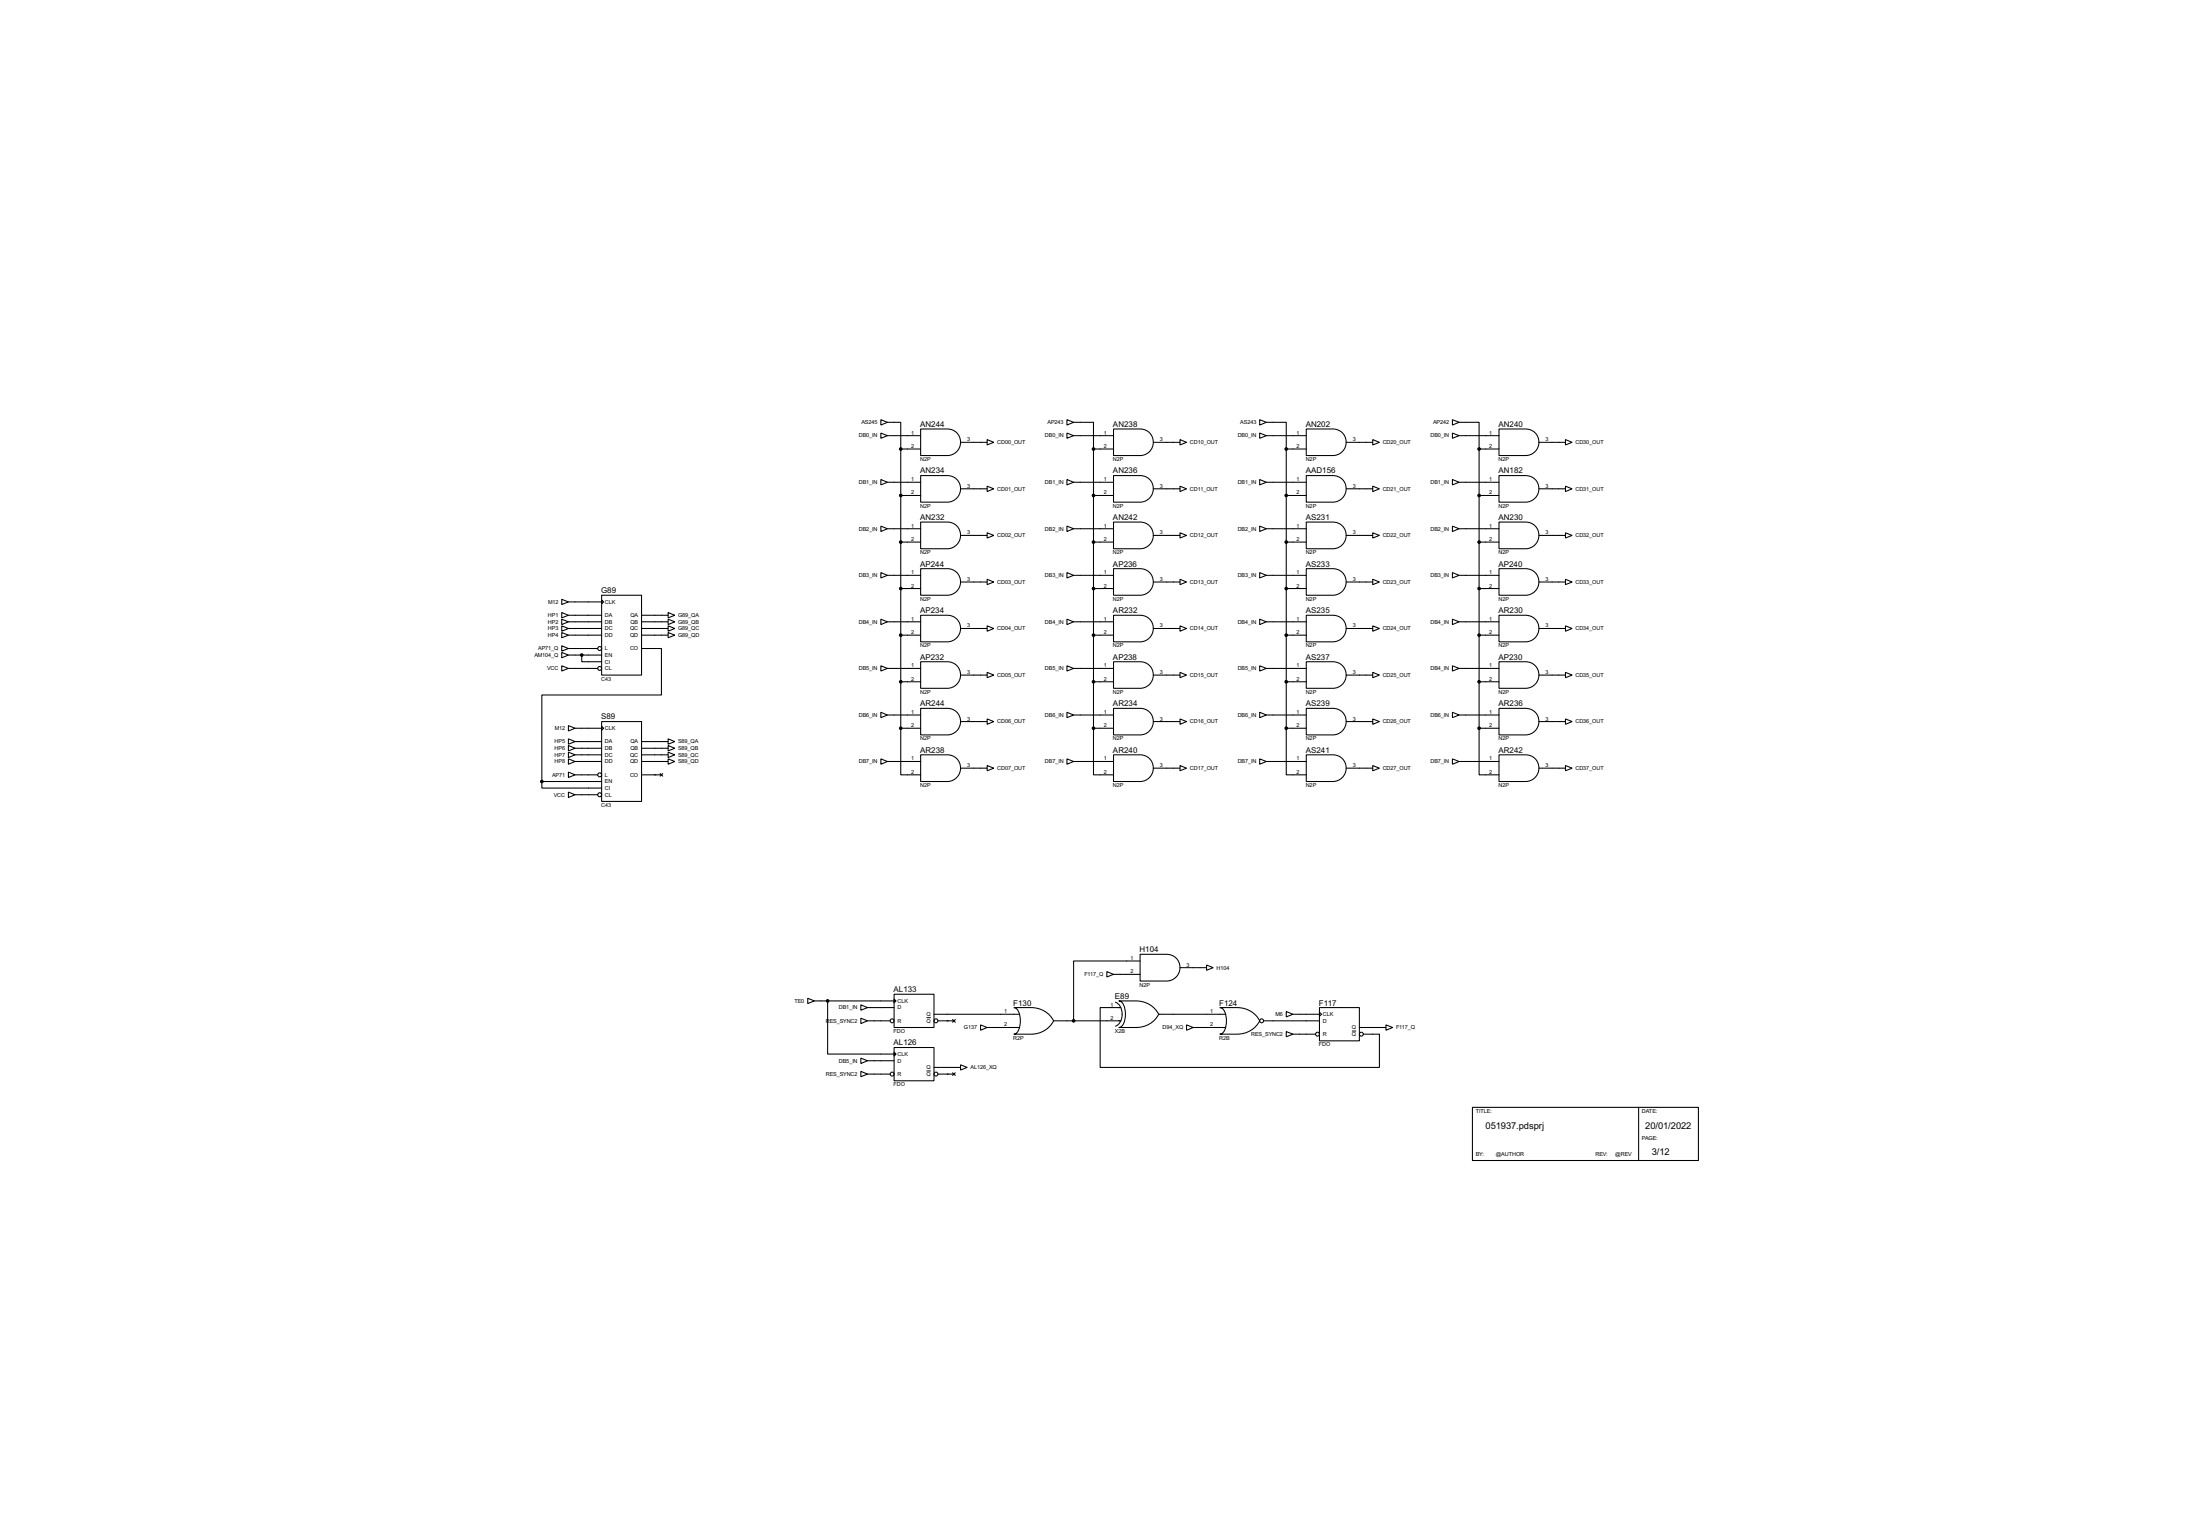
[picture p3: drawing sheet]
<svg xmlns="http://www.w3.org/2000/svg" width="841mm" height="587mm" viewBox="0 0 841 587" stroke-linecap="round" stroke-linejoin="round" font-family="sans-serif">
<g fill="none" stroke="#000" stroke-width=".4">
<path d="M336.6 165.4l2.5 1-2.5 1zM336.6 160.3l2.5 1-2.5 1.1zM339.1 161.3h5.1v10.2M339.1 166.4h12.7M344.2 171.5v106.7M344.2 171.5h7.6M351.8 163.9h10.2a5.1 5.1 0 0 1 5.1 5 5.1 5.1 0 0 1-5.1 5.1h-10.2zM367.1 169h10.1M377.2 167.9l2.6 1.1-2.6 1zM407.7 165.4l2.6 1-2.6 1zM407.7 160.3l2.6 1-2.6 1.1zM410.3 161.3h7.6v10.2"/>
<path d="M410.3 166.4h15.2M417.9 171.5h7.6M417.9 171.5v106.7M425.5 163.9h10.2a5.1 5.1 0 0 1 5 5 5.1 5.1 0 0 1-5 5.1h-10.2zM440.7 169h10.2M450.9 167.9l2.5 1.1-2.5 1zM481.4 165.4l2.5 1-2.5 1zM481.4 160.3l2.5 1-2.5 1.1zM483.9 161.3h7.6v10.2M483.9 166.4h15.3M491.5 171.5h7.7M491.5 171.5v106.7"/>
<path d="M499.2 163.9h10.1a5.1 5.1 0 0 1 5.1 5 5.1 5.1 0 0 1-5.1 5.1h-10.1zM514.4 169h10.2M524.6 167.9l2.5 1.1-2.5 1zM555 165.4l2.6 1-2.6 1zM555 160.3l2.6 1-2.6 1.1zM557.6 161.3h7.6v10.2M557.6 166.4h15.2M565.2 171.5h7.6M565.2 171.5v106.7M572.8 163.9h10.2a5.1 5.1 0 0 1 5.1 5 5.1 5.1 0 0 1-5.1 5.1h-10.2zM588.1 169h10.1M598.2 167.9l2.6 1.1-2.6 1z"/>
<path d="M336.6 183.2l2.5 1-2.5 1zM339.1 184.2h12.7M344.2 189.3h7.6M351.8 181.7h10.2a5.1 5.1 0 0 1 5.1 5 5.1 5.1 0 0 1-5.1 5.1h-10.2zM351.8 199.4h10.2a5.1 5.1 0 0 1 5.1 5.1 5.1 5.1 0 0 1-5.1 5.1h-10.2zM367.1 186.7h10.1M377.2 185.7l2.6 1-2.6 1.1zM407.7 183.2l2.6 1-2.6 1zM410.3 184.2h15.2M417.9 189.3h7.6M425.5 199.4h10.2a5.1 5.1 0 0 1 5 5.1 5.1 5.1 0 0 1-5 5.1h-10.2zM425.5 181.7h10.2a5.1 5.1 0 0 1 5 5 5.1 5.1 0 0 1-5 5.1h-10.2z"/>
<path d="M440.7 186.7h10.2M450.9 185.7l2.5 1-2.5 1.1zM481.4 183.2l2.5 1-2.5 1zM483.9 184.2h15.3M491.5 189.3h7.7M499.2 199.4h10.1a5.1 5.1 0 0 1 5.1 5.1 5.1 5.1 0 0 1-5.1 5.1h-10.1zM499.2 181.7h10.1a5.1 5.1 0 0 1 5.1 5 5.1 5.1 0 0 1-5.1 5.1h-10.1zM514.4 186.7h10.2M524.6 185.7l2.5 1-2.5 1.1zM555 183.2l2.6 1-2.6 1zM557.6 184.2h15.2M565.2 189.3h7.6"/>
<path d="M572.8 199.4h10.2a5.1 5.1 0 0 1 5.1 5.1 5.1 5.1 0 0 1-5.1 5.1h-10.2zM572.8 181.7h10.2a5.1 5.1 0 0 1 5.1 5 5.1 5.1 0 0 1-5.1 5.1h-10.2zM588.1 186.7h10.1M598.2 185.7l2.6 1-2.6 1.1zM336.6 201l2.5 1-2.5 1zM336.6 218.7l2.5 1.1-2.5 1zM339.1 202h12.7M339.1 219.8h12.7M344.2 207.1h7.6M351.8 217.2h10.2a5.1 5.1 0 0 1 5.1 5.1 5.1 5.1 0 0 1-5.1 5.1h-10.2zM367.1 204.5h10.1M377.2 203.5l2.6 1-2.6 1z"/>
<path d="M407.7 201l2.6 1-2.6 1zM407.7 218.7l2.6 1.1-2.6 1zM410.3 202h15.2M410.3 219.8h15.2M417.9 207.1h7.6M425.5 217.2h10.2a5.1 5.1 0 0 1 5 5.1 5.1 5.1 0 0 1-5 5.1h-10.2zM440.7 204.5h10.2M450.9 203.5l2.5 1-2.5 1zM481.4 201l2.5 1-2.5 1zM481.4 218.7l2.5 1.1-2.5 1zM483.9 202h15.3M483.9 219.8h15.3"/>
<path d="M491.5 207.1h7.7M499.2 217.2h10.1a5.1 5.1 0 0 1 5.1 5.1 5.1 5.1 0 0 1-5.1 5.1h-10.1zM514.4 204.5h10.2M524.6 203.5l2.5 1-2.5 1zM555 218.7l2.6 1.1-2.6 1zM555 201l2.6 1-2.6 1zM557.6 202h15.2M557.6 219.8h15.2M565.2 207.1h7.6M572.8 217.2h10.2a5.1 5.1 0 0 1 5.1 5.1 5.1 5.1 0 0 1-5.1 5.1h-10.2zM588.1 204.5h10.1M598.2 203.5l2.6 1-2.6 1z"/>
<path d="M214.7 228.9l2.5 1-2.5 1zM214.7 234l2.5 1-2.5 1zM214.7 236.5l2.5 1-2.5 1.1zM214.7 239.1l2.5 1-2.5 1zM217.2 237.5h12.7M217.2 229.9h12.7M217.2 235h12.7M229.9 227.4h15.3v30.5h-15.3zM229.9 229.2l.8 .7-.8 .8zM245.2 237.5h10.1M245.2 235h10.1M255.3 234l2.6 1-2.6 1z"/>
<path d="M255.3 236.5l2.6 1-2.6 1.1zM255.3 239.1l2.6 1-2.6 1zM336.6 236.5l2.5 1-2.5 1.1zM339.1 237.5h12.7M344.2 224.8h7.6M351.8 235h10.2a5.1 5.1 0 0 1 5.1 5.1 5.1 5.1 0 0 1-5.1 5.1h-10.2zM367.1 222.3h10.1M377.2 221.3l2.6 1-2.6 1zM377.2 239.1l2.6 1-2.6 1zM407.7 236.5l2.6 1-2.6 1.1zM410.3 237.5h15.2M417.9 224.8h7.6"/>
<path d="M425.5 235h10.2a5.1 5.1 0 0 1 5 5.1 5.1 5.1 0 0 1-5 5.1h-10.2zM440.7 222.3h10.2M450.9 221.3l2.5 1-2.5 1zM450.9 239.1l2.5 1-2.5 1zM481.4 236.5l2.5 1-2.5 1.1zM483.9 237.5h15.3M491.5 224.8h7.7M499.2 235h10.1a5.1 5.1 0 0 1 5.1 5.1 5.1 5.1 0 0 1-5.1 5.1h-10.1zM514.4 222.3h10.2M524.6 221.3l2.5 1-2.5 1zM524.6 239.1l2.5 1-2.5 1zM555 236.5l2.6 1-2.6 1.1z"/>
<path d="M557.6 237.5h15.2M565.2 224.8h7.6M572.8 235h10.2a5.1 5.1 0 0 1 5.1 5.1 5.1 5.1 0 0 1-5.1 5.1h-10.2zM588.1 222.3h10.1M598.2 221.3l2.6 1-2.6 1zM598.2 239.1l2.6 1-2.6 1zM214.7 249.2l2.5 1-2.5 1.1zM214.7 254.3l2.5 1-2.5 1zM214.7 246.7l2.5 1-2.5 1zM214.7 241.6l2.5 1-2.5 1zM217.2 255.3h11.2M217.2 240.1h12.7"/>
<path d="M217.2 242.6h12.7M217.2 250.2h12.7M217.2 247.7h11.2M222.3 250.2v2.6h7.6M245.2 247.7h7.6v17.8h-45.7v33M245.2 240.1h10.1M245.2 242.6h10.1M255.3 241.6l2.6 1-2.6 1zM336.6 254.3l2.5 1-2.5 1zM339.1 255.3h12.7M344.2 242.6h7.6M351.8 252.8h10.2a5.1 5.1 0 0 1 5.1 5 5.1 5.1 0 0 1-5.1 5.1h-10.2z"/>
<path d="M367.1 257.9h10.1M367.1 240.1h10.1M377.2 256.8l2.6 1.1-2.6 1zM407.7 254.3l2.6 1-2.6 1zM410.3 255.3h15.2M417.9 242.6h7.6M425.5 252.8h10.2a5.1 5.1 0 0 1 5 5 5.1 5.1 0 0 1-5 5.1h-10.2zM440.7 257.9h10.2M440.7 240.1h10.2M450.9 256.8l2.5 1.1-2.5 1zM481.4 254.3l2.5 1-2.5 1zM483.9 255.3h15.3"/>
<path d="M491.5 242.6h7.7M499.2 252.8h10.1a5.1 5.1 0 0 1 5.1 5 5.1 5.1 0 0 1-5.1 5.1h-10.1zM514.4 257.9h10.2M514.4 240.1h10.2M524.6 256.8l2.5 1.1-2.5 1zM555 254.3l2.6 1-2.6 1zM557.6 255.3h15.2M565.2 242.6h7.6M572.8 252.8h10.2a5.1 5.1 0 0 1 5.1 5 5.1 5.1 0 0 1-5.1 5.1h-10.2zM588.1 257.9h10.1M588.1 240.1h10.1M598.2 256.8l2.6 1.1-2.6 1z"/>
<path d="M217.2 277.2l2.6 1-2.6 1zM219.8 278.2h10.1M229.9 275.6h15.3v30.5h-15.3zM229.9 277.4l.8 .8-.8 .7zM336.6 272.1l2.5 1-2.5 1zM339.1 273.1h12.7M344.2 278.2v17.8h7.6M344.2 260.4h7.6M344.2 278.2h7.6M351.8 270.6h10.2a5.1 5.1 0 0 1 5.1 5 5.1 5.1 0 0 1-5.1 5.1h-10.2zM367.1 275.6h10.1M377.2 274.6l2.6 1-2.6 1.1z"/>
<path d="M407.7 272.1l2.6 1-2.6 1zM410.3 273.1h15.2M417.9 278.2v17.8h7.6M417.9 260.4h7.6M417.9 278.2h7.6M425.5 270.6h10.2a5.1 5.1 0 0 1 5 5 5.1 5.1 0 0 1-5 5.1h-10.2zM440.7 275.6h10.2M450.9 274.6l2.5 1-2.5 1.1zM481.4 272.1l2.5 1-2.5 1zM483.9 273.1h15.3M491.5 278.2v17.8h7.7M491.5 260.4h7.7"/>
<path d="M491.5 278.2h7.7M499.2 270.6h10.1a5.1 5.1 0 0 1 5.1 5 5.1 5.1 0 0 1-5.1 5.1h-10.1zM514.4 275.6h10.2M524.6 274.6l2.5 1-2.5 1.1zM555 272.1l2.6 1-2.6 1zM557.6 273.1h15.2M565.2 278.2v17.8h7.6M565.2 260.4h7.6M565.2 278.2h7.6M572.8 270.6h10.2a5.1 5.1 0 0 1 5.1 5 5.1 5.1 0 0 1-5.1 5.1h-10.2zM588.1 275.6h10.1M598.2 274.6l2.6 1-2.6 1.1z"/>
<path d="M207.1 298.5v2.5h22.8M207.1 298.5h22.8M217.2 294.9l2.6 1.1-2.6 1zM217.2 287.3l2.6 1-2.6 1.1zM217.2 284.8l2.6 1-2.6 1zM217.2 282.2l2.6 1.1-2.6 1zM217.2 289.9l2.6 1-2.6 1zM219.8 290.9h10.1M219.8 283.3h10.1M219.8 285.8h10.1M219.8 288.3h10.1M219.8 296h8.6"/>
<path d="M245.2 290.9h10.1M245.2 283.3h10.1M245.2 285.8h10.1M245.2 288.3h10.1M245.2 296h7.6M252.3 295.5l1 1M253.3 295.5l-1 1M255.3 282.2l2.6 1.1-2.6 1zM255.3 284.8l2.6 1-2.6 1zM255.3 287.3l2.6 1-2.6 1.1zM255.3 289.9l2.6 1-2.6 1zM336.6 289.9l2.5 1-2.5 1z"/>
<path d="M339.1 290.9h12.7M351.8 288.3h10.2a5.1 5.1 0 0 1 5.1 5.1 5.1 5.1 0 0 1-5.1 5.1h-10.2zM367.1 293.4h10.1M377.2 292.4l2.6 1-2.6 1zM407.7 289.9l2.6 1-2.6 1zM410.3 290.9h15.2M425.5 288.3h10.2a5.1 5.1 0 0 1 5 5.1 5.1 5.1 0 0 1-5 5.1h-10.2zM440.7 293.4h10.2M450.9 292.4l2.5 1-2.5 1zM481.4 289.9l2.5 1-2.5 1zM483.9 290.9h15.3M499.2 288.3h10.1a5.1 5.1 0 0 1 5.1 5.1 5.1 5.1 0 0 1-5.1 5.1h-10.1z"/>
<path d="M514.4 293.4h10.2M524.6 292.4l2.5 1-2.5 1zM555 289.9l2.6 1-2.6 1zM557.6 290.9h15.2M572.8 288.3h10.2a5.1 5.1 0 0 1 5.1 5.1 5.1 5.1 0 0 1-5.1 5.1h-10.2zM588.1 293.4h10.1M598.2 292.4l2.6 1-2.6 1zM217.2 302.6l2.6 1-2.6 1zM219.8 303.6h8.6M341.7 379.8h15.2v12.7h-15.2zM423 371.1l2.5 1.1-2.5 1zM425.5 372.2h10.2"/>
<path d="M435.7 364.5h10.1a5.1 5.1 0 0 1 5.1 5.1 5.1 5.1 0 0 1-5.1 5.1h-10.1zM435.7 367.1h-25.4v22.8M450.9 369.6h10.2M461.1 368.6l2.5 1-2.5 1zM308.7 381.3l2.5 1-2.5 1zM311.2 382.3h30.5M316.3 382.3v20.3h25.4M329 388.9l2.5 1-2.5 1.1zM329 383.8l2.5 1.1-2.5 1zM331.5 389.9h8.7M331.5 384.9h10.2M341.7 381.6l.7 .7-.7 .8z"/>
<path d="M356.9 387.4h32.8M358.4 389.9h6.1M364 389.4l1.1 1.1M365.1 389.4l-1.1 1.1M374.7 391.5l2.5 1-2.5 1zM377.2 392.5h12.5M387.4 384.9h6.6a9.4 9.4 0 0 1 8.6 5 9.5 9.5 0 0 1-8.6 5.1h-6.6a3.2 3.2 0 0 0 2.3-3.1 7.8 7.8 0 0 0-1.3-6.6zM402.6 389.9h25.7M426.3 382.8a5.4 5.4 0 0 1 0 9.2M427.5 382.3h6.6a9.5 9.5 0 0 1 8.7 5.1 9.5 9.5 0 0 1-8.7 5.1h-6.6a3.2 3.2 0 0 0 2.4-3.2 7.8 7.8 0 0 0-1.3-6.6zM428.3 384.9h-7.9v22.8h106.7v-12.7h-6.1M442.8 387.4h25.6"/>
<path d="M453.4 391.5l2.6 1-2.6 1zM456 392.5h12.4M466.1 384.9h6.6a9.5 9.5 0 0 1 8.7 5 9.5 9.5 0 0 1-8.7 5.1h-6.6a3.2 3.2 0 0 0 2.4-3.1 7.7 7.7 0 0 0-1.3-6.6zM482.9 389.9h21.3M491.5 386.4l2.6 1-2.6 1zM491.5 394l2.6 1-2.6 1zM494.1 387.4h10.1M494.1 395h8.6M504.2 384.9h15.3v12.7h-15.3zM504.2 386.6l.8 .8-.8 .8zM519.5 392.5h10.1M529.6 391.5l2.6 1-2.6 1z"/>
<path d="M329 409.2l2.5 1.1-2.5 1zM329 404.2l2.5 1-2.5 1zM331.5 405.2h10.2M331.5 410.3h8.7M341.7 400.1h15.2v12.7h-15.2zM341.7 401.9l.7 .7-.7 .8zM356.9 407.7h10.2M358.4 410.3h6.1M364 409.8l1.1 1M365.1 409.8l-1.1 1M367.1 406.7l2.5 1-2.5 1zM562.7 423h86.3v20.3h-86.3z"/>
<path d="M626.2 423v20.3"/>
<circle cx="229.1" cy="255.3" r=".75"/>
<circle cx="229.1" cy="247.7" r=".75"/>
<circle cx="229.1" cy="296" r=".75"/>
<circle cx="229.1" cy="303.6" r=".75"/>
<circle cx="340.9" cy="389.9" r=".75"/>
<circle cx="357.6" cy="389.9" r=".75"/>
<circle cx="482.1" cy="389.9" r=".75"/>
<circle cx="503.4" cy="395" r=".75"/>
<circle cx="520.2" cy="395" r=".75"/>
<circle cx="340.9" cy="410.3" r=".75"/>
<circle cx="357.6" cy="410.3" r=".75"/>
</g>
<g fill="#000">
<circle cx="250.2" cy="296" r=".2"/>
<circle cx="362" cy="389.9" r=".2"/>
<circle cx="362" cy="410.3" r=".2"/>
</g>
<g fill="#000" stroke="#000" stroke-width=".4">
<circle cx="344.2" cy="171.5" r=".5"/>
<circle cx="417.8" cy="171.5" r=".5"/>
<circle cx="491.5" cy="171.5" r=".5"/>
<circle cx="565.2" cy="171.5" r=".5"/>
<circle cx="344.2" cy="189.3" r=".5"/>
<circle cx="417.8" cy="189.3" r=".5"/>
<circle cx="491.5" cy="189.3" r=".5"/>
<circle cx="565.2" cy="189.3" r=".5"/>
<circle cx="344.2" cy="207.1" r=".5"/>
<circle cx="417.8" cy="207.1" r=".5"/>
<circle cx="491.5" cy="207.1" r=".5"/>
<circle cx="565.2" cy="207.1" r=".5"/>
<circle cx="344.2" cy="224.8" r=".5"/>
<circle cx="417.8" cy="224.8" r=".5"/>
<circle cx="491.5" cy="224.8" r=".5"/>
<circle cx="565.2" cy="224.8" r=".5"/>
<circle cx="222.3" cy="250.2" r=".5"/>
<circle cx="344.2" cy="242.6" r=".5"/>
<circle cx="417.8" cy="242.6" r=".5"/>
<circle cx="491.5" cy="242.6" r=".5"/>
<circle cx="565.2" cy="242.6" r=".5"/>
<circle cx="344.2" cy="260.4" r=".5"/>
<circle cx="344.2" cy="278.2" r=".5"/>
<circle cx="417.8" cy="260.4" r=".5"/>
<circle cx="417.8" cy="278.2" r=".5"/>
<circle cx="491.5" cy="278.2" r=".5"/>
<circle cx="491.5" cy="260.4" r=".5"/>
<circle cx="565.2" cy="260.4" r=".5"/>
<circle cx="565.2" cy="278.2" r=".5"/>
<circle cx="207" cy="298.5" r=".5"/>
<circle cx="316.2" cy="382.3" r=".5"/>
<circle cx="410.2" cy="389.9" r=".5"/>
</g>
<path d="M354.1 388.7h1.6M516.6 393.8h1.6M354.1 409.1h1.6" fill="none" stroke="#000" stroke-width=".38"/>
<g font-size="4">
<text x="567.7" y="431.1">051937.pdsprj</text>
<text x="628.7" y="431.1">20/01/2022</text>
<text x="631.2" y="441.3">3/12</text>
</g>
<g font-size="3.4">
<text x="351.6" y="163">AN244</text>
<text x="425.3" y="163">AN238</text>
<text x="499" y="163">AN202</text>
<text x="572.6" y="163">AN240</text>
<text x="351.6" y="180.9">AN234</text>
<text x="425.3" y="180.9">AN236</text>
<text x="499" y="180.9">AAD156</text>
<text x="572.6" y="180.9">AN182</text>
<text x="351.6" y="198.6">AN232</text>
<text x="425.3" y="198.6">AN242</text>
<text x="499" y="198.6">AS231</text>
<text x="572.6" y="198.6">AN230</text>
<text x="351.6" y="216.4">AP244</text>
<text x="425.3" y="216.4">AP236</text>
<text x="499" y="216.4">AS233</text>
<text x="572.6" y="216.4">AP240</text>
<text x="229.7" y="226.6">G89</text>
<text x="351.6" y="234.2">AP234</text>
<text x="425.3" y="234.2">AR232</text>
<text x="499" y="234.2">AS235</text>
<text x="572.6" y="234.2">AR230</text>
<text x="351.6" y="252">AP232</text>
<text x="425.3" y="252">AP238</text>
<text x="499" y="252">AS237</text>
<text x="572.6" y="252">AP230</text>
<text x="351.6" y="269.8">AR244</text>
<text x="425.3" y="269.8">AR234</text>
<text x="499" y="269.8">AS239</text>
<text x="572.6" y="269.8">AR236</text>
<text x="229.7" y="274.8">S89</text>
<text x="351.6" y="287.5">AR238</text>
<text x="425.3" y="287.5">AR240</text>
<text x="499" y="287.5">AS241</text>
<text x="572.6" y="287.5">AR242</text>
<text x="435.5" y="363.7">H104</text>
<text x="341.5" y="379">AL133</text>
<text x="426.1" y="381.5">E89</text>
<text x="387.2" y="384.1">F130</text>
<text x="465.9" y="384.1">F124</text>
<text x="504" y="384.1">F117</text>
<text x="341.5" y="399.3">AL126</text>
</g>
<g font-size="2.4">
<text x="328.2" y="167.1">DB0_IN</text>
<text x="329.2" y="162">AS245</text>
<text x="348.2" y="166">1</text>
<text x="399.3" y="167.1">DB0_IN</text>
<text x="400.3" y="162">AP243</text>
<text x="421.8" y="166">1</text>
<text x="473" y="167.1">DB0_IN</text>
<text x="474" y="162">AS243</text>
<text x="495.5" y="166">1</text>
<text x="546.6" y="167.1">DB0_IN</text>
<text x="547.6" y="162">AP242</text>
<text x="569.1" y="166">1</text>
<text x="348.2" y="171.1">2</text>
<text x="369.6" y="168.6">3</text>
<text x="381.1" y="169.7">CD00_OUT</text>
<text x="421.8" y="171.1">2</text>
<text x="443.3" y="168.6">3</text>
<text x="454.7" y="169.7">CD10_OUT</text>
<text x="495.5" y="171.1">2</text>
<text x="516.9" y="168.6">3</text>
<text x="528.4" y="169.7">CD20_OUT</text>
<text x="569.1" y="171.1">2</text>
<text x="590.6" y="168.6">3</text>
<text x="602" y="169.7">CD30_OUT</text>
<text x="351.6" y="176.1">N2P</text>
<text x="425.3" y="176.1">N2P</text>
<text x="499" y="176.1">N2P</text>
<text x="572.6" y="176.1">N2P</text>
<text x="328.2" y="184.9">DB1_IN</text>
<text x="348.2" y="183.8">1</text>
<text x="399.3" y="184.9">DB1_IN</text>
<text x="421.8" y="183.8">1</text>
<text x="473" y="184.9">DB1_IN</text>
<text x="495.5" y="183.8">1</text>
<text x="546.6" y="184.9">DB1_IN</text>
<text x="569.1" y="183.8">1</text>
<text x="348.2" y="188.9">2</text>
<text x="369.6" y="186.3">3</text>
<text x="381.1" y="187.4">CD01_OUT</text>
<text x="421.8" y="188.9">2</text>
<text x="443.3" y="186.3">3</text>
<text x="454.7" y="187.4">CD11_OUT</text>
<text x="495.5" y="188.9">2</text>
<text x="516.9" y="186.3">3</text>
<text x="528.4" y="187.4">CD21_OUT</text>
<text x="569.1" y="188.9">2</text>
<text x="590.6" y="186.3">3</text>
<text x="602" y="187.4">CD31_OUT</text>
<text x="351.6" y="193.9">N2P</text>
<text x="425.3" y="193.9">N2P</text>
<text x="499" y="193.9">N2P</text>
<text x="572.6" y="193.9">N2P</text>
<text x="328.2" y="202.6">DB2_IN</text>
<text x="348.2" y="201.6">1</text>
<text x="399.3" y="202.6">DB2_IN</text>
<text x="421.8" y="201.6">1</text>
<text x="473" y="202.6">DB2_IN</text>
<text x="495.5" y="201.6">1</text>
<text x="546.6" y="202.6">DB2_IN</text>
<text x="569.1" y="201.6">1</text>
<text x="348.2" y="206.7">2</text>
<text x="369.6" y="204.1">3</text>
<text x="381.1" y="205.2">CD02_OUT</text>
<text x="421.8" y="206.7">2</text>
<text x="443.3" y="204.1">3</text>
<text x="454.7" y="205.2">CD12_OUT</text>
<text x="495.5" y="206.7">2</text>
<text x="516.9" y="204.1">3</text>
<text x="528.4" y="205.2">CD22_OUT</text>
<text x="569.1" y="206.7">2</text>
<text x="590.6" y="204.1">3</text>
<text x="602" y="205.2">CD32_OUT</text>
<text x="351.6" y="211.7">N2P</text>
<text x="425.3" y="211.7">N2P</text>
<text x="499" y="211.7">N2P</text>
<text x="572.6" y="211.7">N2P</text>
<text x="328.2" y="220.5">DB3_IN</text>
<text x="348.2" y="219.4">1</text>
<text x="369.6" y="221.9">3</text>
<text x="399.3" y="220.5">DB3_IN</text>
<text x="421.8" y="219.4">1</text>
<text x="443.3" y="221.9">3</text>
<text x="473" y="220.5">DB3_IN</text>
<text x="495.5" y="219.4">1</text>
<text x="516.9" y="221.9">3</text>
<text x="546.6" y="220.5">DB3_IN</text>
<text x="569.1" y="219.4">1</text>
<text x="590.6" y="221.9">3</text>
<text x="348.2" y="224.4">2</text>
<text x="381.1" y="223">CD03_OUT</text>
<text x="421.8" y="224.4">2</text>
<text x="454.7" y="223">CD13_OUT</text>
<text x="495.5" y="224.4">2</text>
<text x="528.4" y="223">CD23_OUT</text>
<text x="569.1" y="224.4">2</text>
<text x="602" y="223">CD33_OUT</text>
<text x="209.5" y="230.6">M12</text>
<text x="231.2" y="230.6">CLK</text>
<text x="351.6" y="229.5">N2P</text>
<text x="425.3" y="229.5">N2P</text>
<text x="499" y="229.5">N2P</text>
<text x="572.6" y="229.5">N2P</text>
<text x="209.4" y="235.7">HP1</text>
<text x="209.4" y="238.2">HP2</text>
<text x="231.2" y="235.7">DA</text>
<text x="231.2" y="238.2">DB</text>
<text x="240.9" y="235.7">QA</text>
<text x="240.9" y="238.2">QB</text>
<text x="259.1" y="235.7">G89_QA</text>
<text x="259.1" y="238.2">G89_QB</text>
<text x="328.2" y="238.2">DB4_IN</text>
<text x="348.2" y="237.1">1</text>
<text x="369.6" y="239.7">3</text>
<text x="399.3" y="238.2">DB4_IN</text>
<text x="421.8" y="237.1">1</text>
<text x="443.3" y="239.7">3</text>
<text x="473" y="238.2">DB4_IN</text>
<text x="495.5" y="237.1">1</text>
<text x="516.9" y="239.7">3</text>
<text x="546.6" y="238.2">DB4_IN</text>
<text x="569.1" y="237.1">1</text>
<text x="590.6" y="239.7">3</text>
<text x="209.4" y="240.8">HP3</text>
<text x="209.4" y="243.3">HP4</text>
<text x="231.2" y="240.8">DC</text>
<text x="231.2" y="243.3">DD</text>
<text x="240.8" y="240.8">QC</text>
<text x="240.8" y="243.3">QD</text>
<text x="259.1" y="240.8">G89_QC</text>
<text x="259.1" y="243.3">G89_QD</text>
<text x="348.2" y="242.2">2</text>
<text x="381.1" y="240.8">CD04_OUT</text>
<text x="421.8" y="242.2">2</text>
<text x="454.7" y="240.8">CD14_OUT</text>
<text x="495.5" y="242.2">2</text>
<text x="528.4" y="240.8">CD24_OUT</text>
<text x="569.1" y="242.2">2</text>
<text x="602" y="240.8">CD34_OUT</text>
<text x="204.2" y="250.9">AM104_Q</text>
<text x="205.7" y="248.4">AP71_Q</text>
<text x="231.2" y="250.9">EN</text>
<text x="231.2" y="248.4">L</text>
<text x="240.8" y="248.4">CO</text>
<text x="351.6" y="247.3">N2P</text>
<text x="425.3" y="247.3">N2P</text>
<text x="499" y="247.3">N2P</text>
<text x="572.6" y="247.3">N2P</text>
<text x="209.1" y="256">VCC</text>
<text x="231.2" y="253.5">CI</text>
<text x="231.2" y="256">CL</text>
<text x="328.2" y="256">DB5_IN</text>
<text x="348.2" y="254.9">1</text>
<text x="369.6" y="257.5">3</text>
<text x="399.3" y="256">DB5_IN</text>
<text x="421.8" y="254.9">1</text>
<text x="443.3" y="257.5">3</text>
<text x="473" y="256">DB5_IN</text>
<text x="495.5" y="254.9">1</text>
<text x="516.9" y="257.5">3</text>
<text x="546.6" y="256">DB4_IN</text>
<text x="569.1" y="254.9">1</text>
<text x="590.6" y="257.5">3</text>
<text x="229.7" y="260">C43</text>
<text x="348.2" y="260">2</text>
<text x="381.1" y="258.6">CD05_OUT</text>
<text x="421.8" y="260">2</text>
<text x="454.7" y="258.6">CD15_OUT</text>
<text x="495.5" y="260">2</text>
<text x="528.4" y="258.6">CD25_OUT</text>
<text x="569.1" y="260">2</text>
<text x="602" y="258.6">CD35_OUT</text>
<text x="351.6" y="265">N2P</text>
<text x="425.3" y="265">N2P</text>
<text x="499" y="265">N2P</text>
<text x="572.6" y="265">N2P</text>
<text x="328.2" y="273.8">DB6_IN</text>
<text x="348.2" y="272.7">1</text>
<text x="369.6" y="275.2">3</text>
<text x="399.3" y="273.8">DB6_IN</text>
<text x="421.8" y="272.7">1</text>
<text x="443.3" y="275.2">3</text>
<text x="473" y="273.8">DB6_IN</text>
<text x="495.5" y="272.7">1</text>
<text x="516.9" y="275.2">3</text>
<text x="546.6" y="273.8">DB6_IN</text>
<text x="569.1" y="272.7">1</text>
<text x="590.6" y="275.2">3</text>
<text x="212" y="278.9">M12</text>
<text x="231.2" y="278.9">CLK</text>
<text x="348.2" y="277.8">2</text>
<text x="381.1" y="276.3">CD06_OUT</text>
<text x="421.8" y="277.8">2</text>
<text x="454.7" y="276.3">CD16_OUT</text>
<text x="495.5" y="277.8">2</text>
<text x="528.4" y="276.3">CD26_OUT</text>
<text x="569.1" y="277.8">2</text>
<text x="602" y="276.3">CD36_OUT</text>
<text x="212" y="286.5">HP6</text>
<text x="212" y="284">HP5</text>
<text x="231.2" y="284">DA</text>
<text x="231.2" y="286.5">DB</text>
<text x="240.9" y="284">QA</text>
<text x="240.9" y="286.5">QB</text>
<text x="259.1" y="284">S89_QA</text>
<text x="259.1" y="286.5">S89_QB</text>
<text x="351.6" y="282.8">N2P</text>
<text x="425.3" y="282.8">N2P</text>
<text x="499" y="282.8">N2P</text>
<text x="572.6" y="282.8">N2P</text>
<text x="212" y="289">HP7</text>
<text x="212" y="291.6">HP8</text>
<text x="231.2" y="289">DC</text>
<text x="231.2" y="291.6">DD</text>
<text x="240.8" y="289">QC</text>
<text x="240.8" y="291.6">QD</text>
<text x="259.1" y="289">S89_QC</text>
<text x="259.1" y="291.6">S89_QD</text>
<text x="328.2" y="291.6">DB7_IN</text>
<text x="348.2" y="290.5">1</text>
<text x="369.6" y="293">3</text>
<text x="399.3" y="291.6">DB7_IN</text>
<text x="421.8" y="290.5">1</text>
<text x="443.3" y="293">3</text>
<text x="473" y="291.6">DB7_IN</text>
<text x="495.5" y="290.5">1</text>
<text x="516.9" y="293">3</text>
<text x="546.6" y="291.6">DB7_IN</text>
<text x="569.1" y="290.5">1</text>
<text x="590.6" y="293">3</text>
<text x="211" y="296.7">AP71</text>
<text x="231.2" y="299.2">EN</text>
<text x="231.2" y="296.7">L</text>
<text x="240.8" y="296.7">CO</text>
<text x="348.2" y="295.6">2</text>
<text x="381.1" y="294.1">CD07_OUT</text>
<text x="421.8" y="295.6">2</text>
<text x="454.7" y="294.1">CD17_OUT</text>
<text x="495.5" y="295.6">2</text>
<text x="528.4" y="294.1">CD27_OUT</text>
<text x="569.1" y="295.6">2</text>
<text x="602" y="294.1">CD37_OUT</text>
<text x="211.6" y="304.3">VCC</text>
<text x="231.2" y="301.7">CI</text>
<text x="231.2" y="304.3">CL</text>
<text x="351.6" y="300.6">N2P</text>
<text x="425.3" y="300.6">N2P</text>
<text x="499" y="300.6">N2P</text>
<text x="572.6" y="300.6">N2P</text>
<text x="229.7" y="308.2">C43</text>
<text x="432" y="366.7">1</text>
<text x="432" y="371.8">2</text>
<text x="453.4" y="369.2">3</text>
<text x="464.9" y="370.3">H104</text>
<text x="414.4" y="372.9">F117_Q</text>
<text x="435.5" y="376.8">N2P</text>
<text x="303.6" y="383">TE0</text>
<text x="343" y="383">CLK</text>
<text x="320.6" y="385.6">DB1_IN</text>
<text x="343" y="385.6">D</text>
<text x="354.1" y="388.1">Q</text>
<text x="383.7" y="387">1</text>
<text x="424.4" y="384.5">1</text>
<text x="424.4" y="389.5">2</text>
<text x="462.5" y="387">1</text>
<text x="487.5" y="388.1">M6</text>
<text x="505.5" y="388.1">CLK</text>
<text x="315.6" y="390.6">RES_SYNC2</text>
<text x="341.5" y="394.6">FDO</text>
<text x="343" y="390.6">R</text>
<text x="354.1" y="390.6">Q</text>
<text x="368.3" y="393.2">G137</text>
<text x="383.7" y="392.1">2</text>
<text x="426.1" y="394.6">X2B</text>
<text x="444.3" y="393.2">D94_XQ</text>
<text x="462.5" y="392.1">2</text>
<text x="478.1" y="395.7">RES_SYNC2</text>
<text x="505.5" y="390.6">D</text>
<text x="505.5" y="395.7">R</text>
<text x="516.6" y="393.2">Q</text>
<text x="516.6" y="395.7">Q</text>
<text x="533.5" y="393.2">F117_Q</text>
<text x="387.2" y="397.1">R2P</text>
<text x="465.9" y="397.1">R2B</text>
<text x="504" y="399.7">FDO</text>
<text x="320.6" y="405.9">DB5_IN</text>
<text x="343" y="403.3">CLK</text>
<text x="343" y="405.9">D</text>
<text x="315.6" y="411">RES_SYNC2</text>
<text x="343" y="411">R</text>
<text x="354.1" y="408.4">Q</text>
<text x="354.1" y="411">Q</text>
<text x="370.9" y="408.4">AL126_XQ</text>
<text x="341.5" y="414.9">FDO</text>
<text x="563.9" y="425.1">TITLE:</text>
<text x="627.4" y="425.1">DATE:</text>
<text x="627.4" y="435.3">PAGE:</text>
<text x="563.9" y="441.6">BY:</text>
<text x="571.6" y="441.6">@AUTHOR</text>
<text x="609.7" y="441.6">REV:</text>
<text x="617.3" y="441.6">@REV</text>
</g>
</svg>
